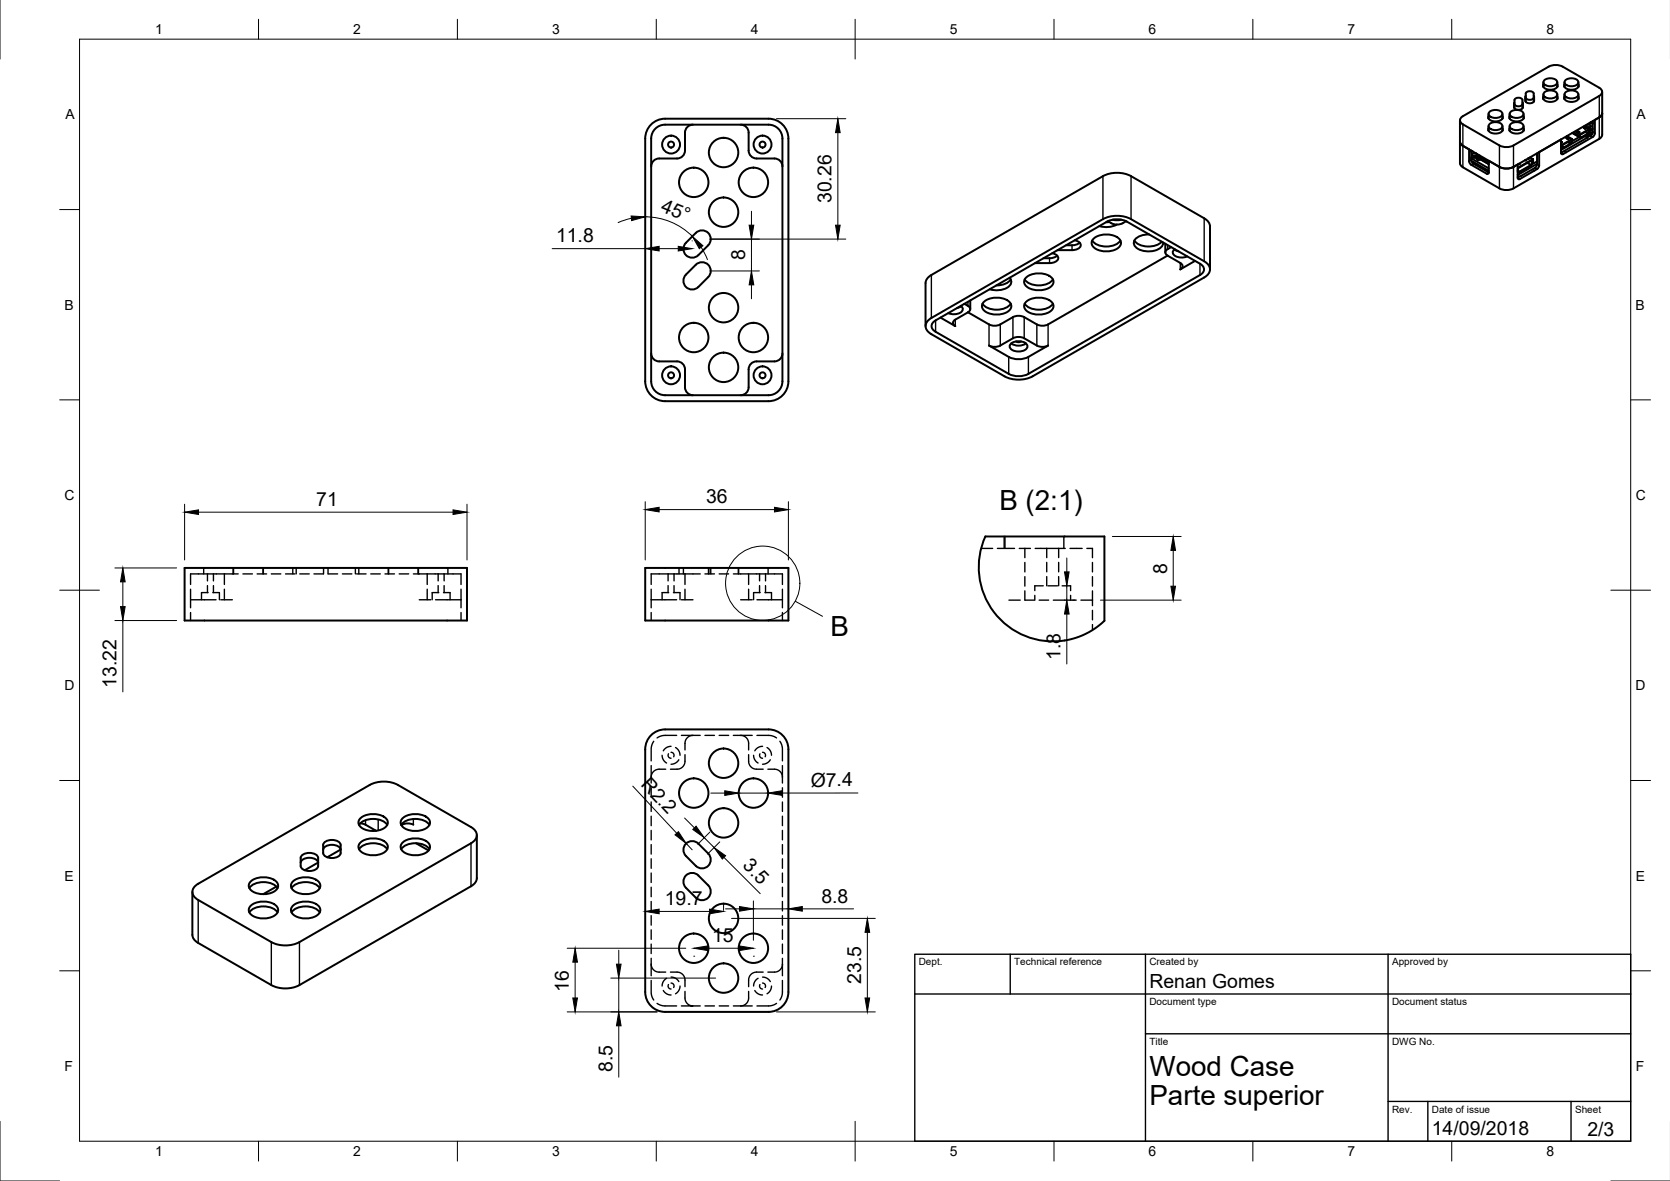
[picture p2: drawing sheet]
<svg xmlns="http://www.w3.org/2000/svg" width="420mm" height="297mm" viewBox="0 0 420 297" stroke-linecap="round" stroke-linejoin="round" font-family="sans-serif">
<!-- layer: Visible -->
<g fill="none" stroke="#000" stroke-width=".5">
<path d="M163.5 31.6a5 5 0 0 1 3.8-1.7h26.1a5 5 0 0 1 5 5v61a5 5 0 0 1-5 5h-26.1a5 5 0 0 1-5-5v-61a5 5 0 0 1 1.2-3.3zM164.9 32.4a3.5 3.5 0 0 1 2.4-1h26.1a3.5 3.5 0 0 1 3.5 3.5v61a3.5 3.5 0 0 1-3.5 3.5h-26.1a3.5 3.5 0 0 1-3.5-3.5v-61a3.5 3.5 0 0 1 1.1-2.5zM174.3 31.4a2 2 0 0 0-2 2v4.5a2 2 0 0 1-2 2h-4.5a2 2 0 0 0-2 2M186.3 31.4a2 2 0 0 1 2 2M188.3 33.4v4.5a2 2 0 0 0 2 2h4.6a2 2 0 0 1 2 2M367.3 30.2v10.8l.2 .6 .5 .5M367.3 35.6l.2 .6 .5 .5M368 29.2l21.6-12.4a3.9 3.9 0 0 1 3.6 0l9.2 5.3a1.08 1.08 0 0 1 .7 1 1.08 1.08 0 0 1-.7 1l-21.6 12.5a3.9 3.9 0 0 1-3.6 0l-9.2-5.3M368 36.7l9.2 5.3M368 29.2a1.08 1.08 0 0 0-.7 1 1.08 1.08 0 0 0 .7 1.1M369.6 37.6v2.9l.3 .8 4.1 2.4h.5l.1-.3M370.1 37.9v2.3l.4 .8 4.1 2.4"/>
<path d="M370.1 39.8l4.5 2.6M370.1 39.6l1.4 .1M370.4 38l-.3 .1M370.5 38.1l-.4 .1M370.5 38.6l.5-.1a.51 .51 0 0 1 .6 .5l-.6 .3a.51 .51 0 0 1-.7-.5zM370.5 39.2h.9M371.9 39.7l.6-.2 2.1 1.2M371.9 39.7l-.4-.3v.6l.4 .2M371.9 39.7l-.3-.2v.5l.3 .2M372.2 39.1l-.7 .3M372.4 39.5l-.8 .5M372.5 39.6l-.6 .1"/>
<path d="M374.5 28.7v1.1M374.5 31.7v1.2M374.5 29.1a1.03 1.03 0 0 0 1.1 1.4 1.87 1.87 0 0 0 2.5-1.1l-.1-.3M374.5 32.2a1.03 1.03 0 0 0 1.1 1.3 1.87 1.87 0 0 0 2.5-1l-.1-.3M374.5 32.8h.1M374.5 29.7v.1M374.7 31.3a2.28 2.28 0 0 1 3.3 .3 1.51 1.51 0 0 1-2 1.1 1.34 1.34 0 0 1-1.5-1.1zM374.7 28.2a2.28 2.28 0 0 1 3.3 .3 1.51 1.51 0 0 1-2 1.2 1.34 1.34 0 0 1-1.5-1.2zM378 28.7v1.1M378 31.7v1.2M378 32.8h.1M378 29.7v.1"/>
<path d="M379.8 28.7v1.1M379.8 31.7v1.2M379.8 29.1a1.03 1.03 0 0 0 1.1 1.4 1.87 1.87 0 0 0 2.5-1.1l-.1-.3M379.8 32.2a1.03 1.03 0 0 0 1.1 1.3 1.87 1.87 0 0 0 2.5-1l-.1-.3M379.8 32.8h.1M379.8 29.7v.1M380 31.3a2.28 2.28 0 0 1 3.3 .3 1.51 1.51 0 0 1-2 1.1 1.34 1.34 0 0 1-1.5-1.1zM380 28.2a2.28 2.28 0 0 1 3.3 .3 1.51 1.51 0 0 1-2 1.2 1.34 1.34 0 0 1-1.5-1.2zM381 26.2a1.16 1.16 0 0 0 2 0M381 27.2v-2a1.16 1.16 0 0 1 2 0v2M381 26.3l-.1 .3M383 25.7l.1 1.3a1.27 1.27 0 0 1-2.2 0l.1-1.3"/>
<path d="M383 26.3l.1 .3M383.3 28.7v1.1M383.3 31.7v1.2M383.3 32.8h.1M383.3 29.7v.1M383.9 25.6v-2.1a1.16 1.16 0 0 1 2 0v2.1M383.9 24.5a1.16 1.16 0 0 0 2 0M383.9 24.7l-.1 .3M384.5 39.8l.3 .1h-.4M384.9 39.6l.8 .4M385.9 24.7l.1 .3M385.9 24.1l.1 1.2a1.27 1.27 0 0 1-2.2 0l.1-1.2"/>
<path d="M386.7 38.6v3a1.69 1.69 0 0 1-1.2 1l-2.8 1.6-.7 .2M387.2 38.3v3.6a1.69 1.69 0 0 1-1.2 1l-3.6 2.1h-.5l-.1-.3M388.3 20.7v1.2M388.3 23.8v1.1M388.3 24.2a1.03 1.03 0 0 0 1.1 1.4 1.87 1.87 0 0 0 2.5-1.1l-.1-.3M388.3 21.2a1.03 1.03 0 0 0 1.1 1.3 1.87 1.87 0 0 0 2.5-1.1l-.1-.2M388.3 21.8h.1M388.3 24.8v.1M388.5 20.2a2.28 2.28 0 0 1 3.3 .3 1.51 1.51 0 0 1-2 1.2 1.34 1.34 0 0 1-1.5-1.2zM388.5 23.3a2.28 2.28 0 0 1 3.3 .3 1.51 1.51 0 0 1-2 1.2 1.34 1.34 0 0 1-1.5-1.2zM391.8 20.7v1.2M391.8 23.8v1.1"/>
<path d="M391.8 21.8h.1M391.8 24.8v.1M392.7 35.1v3.3M392.7 36.9l.6 .3M392.8 35.7v.2M392.9 35.8h-.2M392.9 35.7h-.2M392.9 35.7v.1M392.9 35.7l.1 .1-.2 .1M392.9 35.8h.1M392.9 37l-.2 .1M393.1 36.5l2.4-1.4-.4 1-1.6 1-.4-.2z"/>
<path d="M393.6 20.7v1.1M393.6 23.8v1M393.6 24.2a1.03 1.03 0 0 0 1.1 1.4 1.87 1.87 0 0 0 2.5-1.1l-.1-.3M393.6 21.2a1.03 1.03 0 0 0 1.1 1.3 1.87 1.87 0 0 0 2.5-1.1l-.1-.2M393.8 20.2a2.28 2.28 0 0 1 3.3 .3 1.51 1.51 0 0 1-2 1.2 1.34 1.34 0 0 1-1.5-1.2zM393.8 23.3a2.28 2.28 0 0 1 3.3 .3 1.51 1.51 0 0 1-2 1.2 1.34 1.34 0 0 1-1.5-1.2zM394 34.7l.2-.2 .6 .3-.4 .2zM394.1 34.7l.4 .1M394.2 34.5v.2M394.2 34.2l1.4 .8M394.3 34.8v.1M394.5 34.7v.1"/>
<path d="M394.6 34.7v.1M394.7 34.8h-.2M395.6 33.4v.1M395.6 35.1v.2M395.6 35.1l-.1-.1-2.4 1.4-.1 .6 .2 .2M395.6 35.3l-.6 1-1.8 .9M395.6 33.5h.1M395.6 33.5l2.1 1.2M396.7 33.1l.2-.1 .6 .2-.4 .2zM396.8 33.2l.5 .1M396.8 33.2l.4 .2v-.2M396.9 33v.1"/>
<path d="M397 33.3v.1M397.1 20.7v1.1M397.1 23.8v1M397.3 33.1v.2M397.3 33.3h.1M397.3 34.5l-1.7 1M397.5 33.8l2.5-1.4v.5l-.4 .7-1.7 1a.47 .47 0 0 1-.5-.2 .47 .47 0 0 1 .1-.6zM398.4 32.1l.2-.1 .6 .2-.4 .2zM398.5 32.2l.5 .1M398.6 32v.1M398.6 31.7l1.4 .7M398.7 34.3l.7 .3"/>
<path d="M398.8 32.3v.1M399 32.2v.1M399 31.9a.67 .67 0 0 1 .6-.5 .67 .67 0 0 1 .7 .4l-.3 .3h-.6M399 32.1v.1M399 32.2l.1 .1M399.3 32h.8M399.4 34.6l-6.7 3.8M399.6 33.8l.5 .2M399.9 32.6l-2.4 1.4v.3l.4 .2M399.9 32.6h.1M399.9 32.6l-.4 .9-1.6 1M400 30.9l.7 .2-.7-.2"/>
<path d="M400.1 34.2l-.7-.3 .2 .3-.2 .4M400.1 34v.2M400.3 30.7l.4 .2M400.6 33.7l-.5 .3M400.6 33.7l-.5 .5M400.7 30.5l-.1 3.2M400.7 33.1l-8 4.6M400.7 32.5l-.7 .4M400.7 32.3l-.7 .2M402.4 29.5l-1.2 .7 .1 3.3-.4 .8-7.6 4.4h-.5l-.1-.3M402.4 29.5l-21.6 12.5M403.1 23.1v10.8l-.2 .6-.5 .4-21.6 12.5a3.9 3.9 0 0 1-3.6 0l-9.2-5.3"/>
<path d="M403.1 28.5l-.2 .6-.5 .4M175.1 58.6a2.2 2.2 0 0 1 3.1 0 2.2 2.2 0 0 1 0 3.1l-2.5 2.5a2.2 2.2 0 0 1-3.1 0 2.2 2.2 0 0 1 0-3.1zM275.2 60a5.2 5.2 0 0 1 6.6 .4 1.79 1.79 0 0 1-1.4 2.5 5.2 5.2 0 0 1-5.6-1.1 1.39 1.39 0 0 1 .4-1.8zM278.7 55.6a3.4 3.4 0 0 0 3.7 .5M279.1 55.8l-.8 .1M279.9 55.2l1.4 .2 .8-.2M281 56.5l-1.1 .4-1.3 .2-2-.2M283.3 55.6l-.9 .5M289.1 59a3.9 3.9 0 0 0-3.8 1.7 1.86 1.86 0 0 0 1.5 2.1 5.2 5.2 0 0 0 5.6-1l.3-.8M370.2 40.4l4.4 2.6M370.9 40.9l-.1 .3M371.8 41.4l-.4 .2"/>
<path d="M371.9 40.2l.6-.1 2.1 1.2M377.2 42a3.9 3.9 0 0 0 3.6 0M377.2 42l-2.6-1.6v3M380.8 42l1-.6v3.3M381.8 44.3l.2 .1-.2 .3M381.8 42.2l3.9-2.1a1.67 1.67 0 0 1-.4 1.5l-3.1 1.7-.4-.1M381.9 42.4l3.7-2.2v.6l-.4 .7-2.9 1.7-.4-.3zM382 44.4l-.2 .1M382.1 43.3l-.3 .1M382.2 41.2l.2 .1-.3-.1M383.9 40.2l.2 .1h-.4l.2 .1M384.3 41l.9 .5"/>
<path d="M385.1 40.5l.5 .3M386.7 41.2l-4.9 2.8M386.7 40.6l-1.3 .8M175.1 66.6a2.2 2.2 0 0 1 3.1 0 2.2 2.2 0 0 1 0 3.1l-2.5 2.5a2.2 2.2 0 0 1-3.1 0 2.2 2.2 0 0 1 0-3.1zM241.7 76.9a1.05 1.05 0 0 1 .5 1.2 1.05 1.05 0 0 1-1.1 .8l-1.5 .1-1-.2M241.8 77l-1 .5M242.6 76.4l.9 .5a.86 .86 0 0 1 .6 .8 .86 .86 0 0 1-.6 .9M243.5 78.6l-3.2 1.8a.86 .86 0 0 0-.5 .8 .86 .86 0 0 0 .5 .8l-3.7-2.1M244.1 75.6v2.1M247.2 76.4a4.9 4.9 0 0 0 7.1 0M247.6 75.9a5.2 5.2 0 0 1 6.6 .4 1.79 1.79 0 0 1-1.4 2.5 5.2 5.2 0 0 1-5.6-1.1 1.39 1.39 0 0 1 .4-1.8zM254 69.9a1.53 1.53 0 0 1-.6 2.5l-1.2 .4-1.2 .2-2-.2"/>
<path d="M254.3 70.3a3.9 3.9 0 0 1-3.6 1.5M257.8 76.4a4.9 4.9 0 0 0 7.1 0M257.8 70.3a4.9 4.9 0 0 0 7.1 0M258.2 69.8a5.2 5.2 0 0 1 6.7 .4 1.79 1.79 0 0 1-1.5 2.5 5.2 5.2 0 0 1-5.5-1.1 1.39 1.39 0 0 1 .3-1.8zM258.2 75.9a5.2 5.2 0 0 1 6.7 .4 1.79 1.79 0 0 1-1.5 2.5 5.2 5.2 0 0 1-5.5-1.1 1.39 1.39 0 0 1 .3-1.8zM264.7 63.7a1.51 1.51 0 0 1 1.5 1.4 2.05 2.05 0 0 1-2.1 1.1h-3.7M266 64.3l-.6 .4-.9 .2h-1.9M270.4 60.4a1.51 1.51 0 0 1 1.5 1.4 2.05 2.05 0 0 1-2.2 1.1h-3.6M271.6 61l-.6 .4-.8 .3h-2M274.8 60.5a4.9 4.9 0 0 0 7.1 0M285.4 60.5a5 5 0 0 0 6.2 .9l.7-.6M293.2 61.3v2.2"/>
<path d="M293.7 64.3l-30.4 17.5-1 .1-1-.1-3.6-2-1.4-.4-1.5 .4-3.6 2-1.5 .1-.9-.3-5.3-3.1M293.8 64.3l3.1 1.8a.86 .86 0 0 1 .6 .8 .86 .86 0 0 1-.6 .9l3.8-2.2M294.7 62.2l-.9 .5a.86 .86 0 0 0-.6 .8 .86 .86 0 0 0 .6 .8M295.4 62.7l1.1 .5M295.5 62.7a1.05 1.05 0 0 0-.4 1.2 1.05 1.05 0 0 0 1.1 .7l1.5 .2 1-.3M304.4 67.8v-10.9a2.41 2.41 0 0 0-1.4-2l-18.4-10.6a7.8 7.8 0 0 0-7.1 0l-43.2 24.9a2.59 2.59 0 0 0-1.4 2v10.8M163.8 88.9a2 2 0 0 0 2 2h4.5a2 2 0 0 1 2 2v4.5a2 2 0 0 0 2 2M188.3 97.4a2 2 0 0 1-2 2M196.9 88.9a2 2 0 0 1-2 2h-4.6a2 2 0 0 0-2 2v4.5M234.9 81l43.7-25.3a5.5 5.5 0 0 1 4.9 0l18.4 10.6a1.51 1.51 0 0 1 1 1.5 1.51 1.51 0 0 1-1 1.4l-43.2 24.8a5.5 5.5 0 0 1-4.9 0l-18.4-10.6a1.45 1.45 0 0 1-.5-2.4zM248.8 86.9l.9 .3 1.5-.1 3.6-2 1.5-.4 1.4 .4 3.6 2 1.5 .1 .9-.3-5 2.9a5.5 5.5 0 0 1-4.9 0zM254.3 86.5a3.1 3.1 0 0 1 4.1 .3 1.41 1.41 0 0 1-1.6 1.6h-.5a1.99 1.99 0 0 1-2.3-1.3z"/>
<path d="M254.4 86.4a3.3 3.3 0 0 0 3.7 0M255.6 85.9l.7 .2 .6-.2M259.8 94.6a7.8 7.8 0 0 1-7.1 0l-18.4-10.5a2.15 2.15 0 0 1-1.4-2.1 2.15 2.15 0 0 1 1.4-2l43.2-24.9a7.8 7.8 0 0 1 7.1 0l18.4 10.6a2.15 2.15 0 0 1 1.4 2.1 2.15 2.15 0 0 1-1.4 2l-43.2 24.8M247.9 134.9h30v21.2l-1.9 1.6-2.1 1.4-2.4 1-2.4 .8a18.7 18.7 0 0 1-18.6-6.4 18.7 18.7 0 0 1-2.6-19.6zM46.4 142.8h71.1v13.3h-71.1zM162.3 142.8h36.1v13.3h-36.1zM163.5 185.2a5 5 0 0 1 3.8-1.7h26.1a5 5 0 0 1 5 5v61a5 5 0 0 1-5 5h-26.1a5 5 0 0 1-5-5v-61a5 5 0 0 1 1.2-3.3zM75.6 217a2.54 2.54 0 0 1 3.8-.9l.6 .6v.3M75.9 215.1a3 3 0 0 1 4.1 .3v2.4a2.54 2.54 0 0 1-3.7 .9l-.6-.6-.1-.3v-2zM80 216.9l-3.3 2M81.3 213.8a2.54 2.54 0 0 1 3.8-.9l.5 .5 .1 .4M81.6 211.9a3 3 0 0 1 4 .3l.1 2.3a2.54 2.54 0 0 1-3.8 .9l-.5-.5-.1-.4v-2z"/>
<path d="M85.7 213.7l-3.4 1.9M90.3 207.5a4.9 4.9 0 0 1 7.1 0M90.3 213.6a4.9 4.9 0 0 1 7.1 0M90.6 207.1l1.1 .2 2.9 1.7M90.7 211.9a5.2 5.2 0 0 1 6.7 .4 1.79 1.79 0 0 1-1.5 2.5 5.2 5.2 0 0 1-5.5-1.1 1.39 1.39 0 0 1 .3-1.8zM90.7 205.8a5.2 5.2 0 0 1 6.7 .4 1.79 1.79 0 0 1-1.5 2.5 5.2 5.2 0 0 1-5.5-1.1 1.39 1.39 0 0 1 .3-1.8zM94.3 208.8l-.5 .2M100.9 207.5a4.9 4.9 0 0 1 7.1 0M100.9 213.6a4.9 4.9 0 0 1 7.1 0M101.3 211.9a5.2 5.2 0 0 1 6.7 .4 1.79 1.79 0 0 1-1.5 2.5 5.2 5.2 0 0 1-5.5-1.1 1.39 1.39 0 0 1 .3-1.8zM101.3 205.8a5.2 5.2 0 0 1 6.7 .4 1.79 1.79 0 0 1-1.5 2.5 5.2 5.2 0 0 1-5.5-1.1 1.39 1.39 0 0 1 .3-1.8zM104 207.4l-1.4-.3-1.6 .4"/>
<path d="M104.7 212.1l3.1 1.8M120 210.1v10.8a2.41 2.41 0 0 1-1.5 2l-43.2 24.9a7.8 7.8 0 0 1-7 0l-18.4-10.6a2.59 2.59 0 0 1-1.5-2.1v-10.8M172.6 212.2a2.2 2.2 0 0 1 3.1 0l2.5 2.5a2.2 2.2 0 0 1 0 3.1 2.2 2.2 0 0 1-3.1 0l-2.5-2.5a2.2 2.2 0 0 1 0-3.1zM49.2 222.7l43.8-25.3a7.8 7.8 0 0 1 7.1 0l18.4 10.6a2.15 2.15 0 0 1 1.5 2.1 2.15 2.15 0 0 1-1.5 2l-43.2 24.8a7.8 7.8 0 0 1-7 0l-18.4-10.5a2.09 2.09 0 0 1-.7-3.7zM62.7 229.5a4.9 4.9 0 0 1 7.1 0M62.7 223.4a4.9 4.9 0 0 1 7.1 0M63.1 221.6a5.2 5.2 0 0 1 6.7 .5 1.79 1.79 0 0 1-1.5 2.4 5.2 5.2 0 0 1-5.5-1 1.39 1.39 0 0 1 .3-1.9zM63.1 227.8a5.2 5.2 0 0 1 6.7 .4 1.79 1.79 0 0 1-1.5 2.5 5.2 5.2 0 0 1-5.5-1.1 1.39 1.39 0 0 1 .3-1.8zM69.5 223l-3.3 1.9M73.4 229.5a4.9 4.9 0 0 1 7 0M73.4 223.4a4.9 4.9 0 0 1 7 0M73.7 221.6a5.2 5.2 0 0 1 6.7 .5 1.79 1.79 0 0 1-1.5 2.4 5.2 5.2 0 0 1-5.5-1 1.39 1.39 0 0 1 .3-1.9z"/>
<path d="M73.7 227.8a5.2 5.2 0 0 1 6.7 .4 1.79 1.79 0 0 1-1.5 2.5 5.2 5.2 0 0 1-5.5-1.1 1.39 1.39 0 0 1 .3-1.8zM172.6 220.2a2.2 2.2 0 0 1 3.1 0l2.5 2.5a2.2 2.2 0 0 1 0 3.1 2.2 2.2 0 0 1-3.1 0l-2.5-2.5a2.2 2.2 0 0 1 0-3.1z"/>
<circle cx="168.8" cy="36.4" r="2.25"/>
<circle cx="168.8" cy="36.4" r=".75"/>
<circle cx="182" cy="38.4" r="3.7"/>
<circle cx="191.9" cy="36.4" r="2.25"/>
<circle cx="191.9" cy="36.4" r=".75"/>
<circle cx="174.5" cy="45.9" r="3.7"/>
<circle cx="182" cy="53.4" r="3.7"/>
<circle cx="189.5" cy="45.9" r="3.7"/>
<circle cx="182" cy="77.4" r="3.7"/>
<circle cx="168.8" cy="94.4" r="2.25"/>
<circle cx="168.8" cy="94.4" r=".75"/>
<circle cx="174.5" cy="84.9" r="3.7"/>
<circle cx="182" cy="92.4" r="3.7"/>
<circle cx="189.5" cy="84.9" r="3.7"/>
<circle cx="191.9" cy="94.4" r="2.25"/>
<circle cx="191.9" cy="94.4" r=".75"/>
<circle cx="174.5" cy="199.5" r="3.7"/>
<circle cx="182" cy="192" r="3.7"/>
<circle cx="189.5" cy="199.5" r="3.7"/>
<circle cx="182" cy="207" r="3.7"/>
<circle cx="174.5" cy="238.5" r="3.7"/>
<circle cx="182" cy="231" r="3.7"/>
<circle cx="189.5" cy="238.5" r="3.7"/>
<circle cx="182" cy="246" r="3.7"/>
</g>
<!-- layer: Hidden -->
<g fill="none" stroke="#000" stroke-width=".35">
<path d="M246.8 137.9h2.9M250.9 137.9h4.3M252.6 134.9v3M252.8 134.9v3M256.4 137.9h1.4M257.8 137.9h1.5M257.8 137.9v2.4M260.4 137.9h2.9M263.3 137.9h3.1M263.3 137.9v2.4M266.4 137.9v2.4M266.4 137.9h1.6"/>
<path d="M267.7 134.9v3M269.2 137.9h3.1M273.5 137.9h1.4v2.4M47.9 150.8h6.5M47.9 148.2v4.7M47.9 154.1v2M51.2 142.8v1.5M52.2 144.3h1.5M52.2 144.3h-4.3v2.7M52.2 144.3v1.8M52.2 147.3v1.7M52.4 149h-1.7v1.8"/>
<path d="M53.5 149h1.7v1.8M53.7 144.3h2.8M53.7 144.3v1.8M53.7 147.3v1.7M55.5 150.8h3M56.5 144.3h3.4M56.5 144.3v2.7M56.5 148.2v2.6M58.7 142.8v1.5M58.8 142.8v1.5M61.1 144.3h2.4M64.7 144.3h2.4"/>
<path d="M66.2 142.8v1.5M66.3 142.8v1.5M68.3 144.3h2.3M71.8 144.3h2.4M73.7 142.8v1.5M74.5 142.8v1.5M75.4 144.3h2.4M81.4 142.8v1.5h-2.4M82.5 142.8v1.5M82.6 144.3h2.3M86.1 144.3h2.4M89.4 142.8v1.5"/>
<path d="M89.7 144.3h2.4M90.3 142.8v1.5M93.3 144.3h2.4M96.9 144.3h2.3M97.7 142.8v1.5M97.8 142.8v1.5M100.4 144.3h2.4M104 144.3h3.5M105.2 142.8v1.5M105.3 142.8v1.5M105.5 150.8h2.9M107.5 144.3h2.7"/>
<path d="M107.5 144.3v2.7M107.5 148.2v2.6M109.6 150.8h6.4M110.2 144.3h1.5M110.2 144.3v1.8M110.2 147.3v1.7M110.4 149h-1.7v1.8M111.6 149h1.6v1.8M111.7 144.3h4.3v2.7M111.7 144.3v1.8M111.7 147.3v1.7M112.7 142.8v1.5"/>
<path d="M116 148.2v4.7M116 154.1v2M163.8 150.8h6.4M163.8 148.2v4.7M163.8 154.1v2M168.1 144.3h1.5M168.1 144.3h-4.3v2.7M168.1 144.3v1.8M168.1 147.3v1.7M168.2 149h-1.6v1.8M169.4 149h1.7v1.8M169.6 144.3h2.7"/>
<path d="M169.6 144.3v1.8M169.6 147.3v1.7M170.8 142.8v1.5M171.4 150.8h2.9M171.9 142.8v1.5M172.3 144.3h3.9M172.3 144.3v2.7M172.3 148.2v2.6M177.4 144.3h2.3M178.2 142.8v1.5M178.3 142.8v1.5M178.8 142.8v1.5"/>
<path d="M180.9 144.3h2.4M184.5 144.3h6.6M185.7 142.8v1.5M185.8 142.8v1.5M186.3 150.8h3M188.3 144.3v2.7M188.3 148.2v2.6M190.4 150.8h6.5M191.1 144.3h1.5M191.1 144.3v1.8M191.1 147.3v1.7M191.3 149h-1.7v1.8"/>
<path d="M192.4 149h1.7v1.8M192.6 144.3h4.3v2.7M192.6 144.3v1.8M192.6 147.3v1.7M193.3 142.8v1.5M196.9 148.2v4.7M196.9 154.1v2M253.8 150.9h2.9M257.8 141.5v2.3M257.8 145v2.4M257.8 148.6v2.3M257.9 150.9h2.4"/>
<path d="M260.3 149.7v1.2M261.4 150.9h2.4M262.5 147.3h-2.2v1.2M263.3 141.4v2.4M263.3 145v2.3M263.7 147.3h2.3M265 150.9h5.8M266.4 141.4v2.4M266.4 145v2.3M267.2 147.3h2.2v1.2M269.4 149.7v1.2M272 150.9h2.9"/>
<path d="M274.9 141.5v2.3M274.9 145v2.4M274.9 148.6v3.7M274.9 153.5v2.4M274.9 157.1v1.4M163.8 192.6v4.3M163.8 198.1v2.4M164.5 186.4l-.6 1.6-.1 3.4M166.6 190l.3 1.1 .8 .8M167.5 193.5h-1.8l-.8 .2-.8 .7-.3 1.1M168.2 189.6v.7l.6 .4M168.8 187.7l-1.1 .3-.8 .8"/>
<path d="M168.8 189.2l.7 .4v.7M170 188l.8 .9 .3 1.1M170.2 185h-3.3l-1.6 .6M170.8 191.1l-.8 .8-1.2 .3M171.4 185h4.8M172.3 189.8v2l-.5 1.1-1.1 .5-2 .1M174.3 185l-1 .3-.7 .7-.3 .8v1.8M177.4 185h2.3M180.9 185h2.4M184.5 185h4.8M186.3 185l1.1 .3 .7 .7 .2 .8v1.8M188.3 189.8l.1 2 .5 1.1 1.1 .5 2 .1"/>
<path d="M189.6 190l.3 1.1 .8 .8M190.4 185h3.4l1.6 .6M191.2 189.6v.7l.6 .4M191.8 189.2l.7 .4v.7M191.8 187.7l-1.1 .3-.8 .8M193 188l.8 .9 .3 1.1M193.2 193.5h1.8l.8 .2 .7 .7 .4 1.1M193.8 191.1l-.8 .8-1.2 .3M196.2 186.4l.6 1.6 .1 3.4M196.9 192.6v4.3M196.9 198.1v2.4M163.8 201.7v2.4"/>
<path d="M163.8 205.3v2.4M163.8 208.9v2.3M163.8 212.4v2.4M163.8 216v2.4M163.8 219.6v2.4M196.9 201.7v2.4M196.9 205.3v2.4M196.9 208.9v2.3M196.9 212.4v2.4M196.9 216v2.4M196.9 219.6v2.4M163.8 223.2v2.3"/>
<path d="M163.8 226.7v2.4M163.8 230.3v2.4M163.8 233.9v2.4M163.8 237.5v2.3M196.9 223.2v2.3M196.9 226.7v2.4M196.9 230.3v2.4M196.9 233.9v2.4M196.9 237.5v2.3M163.8 246.6l.1 3.4 .6 1.5M163.8 242.5l.3 1.1 .8 .7 .8 .2h1.8M163.8 241v4.4"/>
<path d="M165.3 252.4l1.6 .6h3.3M166.9 249.1l.8 .9 1.1 .3M167.7 246.1l-.8 .8-.3 1.1M168.2 247.6v.8l.6 .4M168.7 244.5h2l1.1 .6 .5 1.1v2M168.8 247.3l.7 .3v.8M168.8 245.8l1.2 .3 .8 .8M171.1 248l-.3 1.1-.8 .9M172.3 249.3v1.9l.3 .7 .7 .8 1 .3h-2.9M174.3 253h1.9M177.4 253h2.3M180.9 253h2.4"/>
<path d="M184.5 253h4.8M188.3 249.3v1.9l-.2 .7-.7 .8-1.1 .3M189.9 249.1l.8 .9 1.1 .3M190.7 246.1l-.8 .8-.3 1.1M191.2 247.6v.8l.6 .4M191.8 247.3l.7 .3v.8M191.8 245.8l1.2 .3 .8 .8M192 244.5h-2l-1.1 .6-.5 1.1-.1 2M194.1 248l-.3 1.1-.8 .9M195.4 252.4l-1.6 .6h-3.4M196.9 246.6l-.1 3.4-.6 1.5M196.9 242.5l-.4 1.1-.7 .7-.8 .2h-1.8"/>
<path d="M196.9 241v4.4"/>
</g>
<!-- layer: Visible Narrow -->
<g fill="none" stroke="#000" stroke-width=".35">
<path d="M368 31.3v10.8M372.2 39.5v.1M372.2 39.1l-.6 .4M372.5 39.5v.1M377.2 36.6v10.8M380.8 36.6v10.8M384.9 39.6l.7 .4M392.7 38.4l.6 .3M392.7 36.2l.4 .2M392.7 36.5l.2 .1M392.7 36.7l.2 .1M392.7 36.9l.5 .3"/>
<path d="M393 36.8l.5 .3M393.5 38l.5 .3M394.2 34.3l1.3 .7M394.3 35.8l.7 .4M394.6 34.8v.1M394.6 35.6l.6 .4M395 35.4l.4 .2M395.3 35.2l.2 .2M395.5 35.1h.1M395.6 33.4l2.1 1.3M395.7 33.4l1.6 .9M395.9 33.2l1.4 .9"/>
<path d="M396.2 33.1l1.3 .7M397.5 34.2l.4 .3M398.6 31.7l1.3 .7M398.8 33.2l.6 .4M399 32.3h.1M399 33.1l.6 .3M399.4 33.9v.7M399.4 32.8l.4 .2M399.7 32.7l.2 .1M399.9 32.6h.1M400.2 34.1l.5 .3M400.7 33.2l.5 .3"/>
<path d="M402.4 24.1v10.8M277.5 44.3v10.8M284.6 44.3v10.8M303 54.9v10.8M370.1 40.2l-.5 .3M370.7 41.1l-.6 .3M371.1 40.9v.5M372.2 40.1h.1M372.5 40.1h.1M374.6 43.4l-.6 .3M381.8 44.7l.6 .3M381.8 43.2l.4 .2"/>
<path d="M385.5 42.6l.5 .3M386.2 42.2l.5 .3M386.7 41.3l.5 .3M234.3 69.2v10.8M243.5 75.9v1M254.8 79.8v5.3M257.7 79.8v5.3M260.6 66.1v.1M264.1 64.9v1.3M266.2 62.8v.1M269.7 61.7v1.2M293.8 61.6v1.1"/>
<path d="M296.9 66.1v1.7M301.9 66.3v2.9M235.4 80.6v2.8M240.3 80.4v1.6M248.8 81.6v5.3M251.7 81.6v5.3M253.8 89.8v4.2M258.7 89.8v4.2M260.9 81.6v5.3M263.7 81.6v5.3M92 206.3v1.1M94.1 208.7v.2"/>
<path d="M95.2 206.1v2.8M101.2 207.2v.2M104 206v1.4M118.5 212.1v10.8M49.9 226.4v10.8M68.3 236.9v10.9M75.3 236.9v10.9"/>
</g>
<!-- layer: Border -->
<g fill="none" stroke="#000" stroke-width=".25">
<path d="M0 -.1v15M20 9.9h390.3v277.1h-390.3zM65 4.8v5.1M115.1 4.8v5.1M165.1 4.8v5.1M215.1 4.8v10.1M265.2 4.8v5.1M315.2 4.8v5.1M365.2 4.8v5.1M15 52.7h5M410.3 52.7h5M15 100.6h5"/>
<path d="M410.3 100.6h5M15 148.4h10M405.3 148.4h10M15 196.3h5M410.3 196.3h5M15 244.2h5M410.3 244.2h5M0 282v15h15M65 287v5M115.1 287v5M165.1 287v5M215.1 282v10"/>
<path d="M265.2 287v5M315.2 287v5M365.2 287v5M405.3 297h14.9"/>
</g>
<!-- layer: Dimensions -->
<g fill="none" stroke="#000" stroke-width=".25">
<path d="M195.4 29.9h17.4M210.8 33.4v23.2M158.8 54.9l-3.3 1.1M162.3 54.5a16.8 16.8 0 0 1 11.9 5M189.1 53.1v3.5M138.9 62.5h23.4M162.3 60.5v.1M165.8 62.5h4.8M174.1 60.5v.1M176.4 62.2l1.6 3.1M178.6 60.1h34.2M178.6 68.1h12.5"/>
<path d="M189.1 60.1v8M189.1 71.6v3.5M46.4 126.8v14M49.9 128.8h64.1M117.5 126.8v14M162.3 126.2v14.6M165.8 128.2h29.1M198.4 126.2v14.6M279.9 134.9h17.3M295.2 138.4v9M28.9 142.8h15.5M28.9 156.1h15.5"/>
<path d="M30.9 146.3v6.3M30.9 156.1v17.9M268.4 140.3v3.5M268.4 147.3v3.6M268.4 154.4v12.6M269.9 150.9h.5M276.9 150.9h20.3M159.2 197.7l11.1 11.9M182.3 199.5h-3.5M193.3 199.5h-7.5M215.8 199.5h-19M172.2 205.7l2.5 2.5"/>
<path d="M172.6 212.1l1.5 1.6M177.2 210.7l2.5 2.5M178.6 209.3l-3 3M181.1 211.8l-3.1 3M182.1 215.6l9.2 9.2M142.7 238.5h29.8M155.7 239v3.5M165.8 229.2h12.7M178 238.5h8M182 227.2v1.8M182.5 228.6h3.5M184 231h36.2"/>
<path d="M189.5 226.6v9.9M189.5 228.6h8.9M198.4 228.4v2.2M201.9 228.6h12.8M218.2 234.5v16.5M142.7 254.5h22.6M144.7 242v9M153.7 246h26.3M155.7 246v8.5M155.7 258v12.9M174.5 240.5h.1M189.5 240.5h.1"/>
<path d="M195.4 254.5h24.8"/>
</g>
<g fill="#000" stroke="#000" stroke-width=".25">
<path d="M210.8 29.9l.6 3.5h-1.2zM158.8 54.3l3.5 .2-3.4 1zM188.5 56.6h1.1l-.5 3.5zM210.2 56.6h1.2l-.6 3.5zM162.3 62.5l3.5-.5v1.1zM170.6 62l3.5 .5-3.5 .6zM174.2 59.5l2.6 2.3-.9 .7zM189.1 68.1l.5 3.5h-1.1zM46.4 128.8l3.5-.6v1.2zM114 128.2l3.5 .6-3.5 .6zM162.3 128.2l3.5-.6v1.2zM194.9 127.6l3.5 .6-3.5 .6z"/>
<path d="M295.2 134.9l.6 3.5h-1.2zM30.9 142.8l.6 3.5h-1.2zM30.3 152.6h1.2l-.6 3.5zM267.8 143.8h1.2l-.6 3.5zM268.4 150.9l.6 3.5h-1.2zM294.6 147.4h1.2l-.6 3.5zM182.3 198.9l3.5 .6-3.5 .6zM193.3 199.5l3.5-.6v1.2zM169.8 210l.9-.8 1.9 2.9zM174.3 208.6l.8-.8 2.1 2.9zM179.7 213.2l2.9 2-.9 .9zM162.3 229.2l3.5-.5v1.1z"/>
<path d="M174.5 238.5l3.5-.6v1.2zM178.5 228.7l3.5 .5-3.5 .6zM186 228l3.5 .6-3.5 .6zM186 237.9l3.5 .6-3.5 .6zM198.4 228.6l3.5-.6v1.2zM218.2 231l.6 3.5h-1.2zM144.7 238.5l.6 3.5h-1.2zM144.1 251h1.2l-.6 3.5zM155.1 242.5h1.2l-.6 3.5zM155.7 254.5l.6 3.5h-1.2zM217.6 251h1.2l-.6 3.5z"/>
</g>
<!-- layer: Annotations -->
<g fill="none" stroke="#000" stroke-width=".25">
<path d="M200.1 151.2l6.8 3.8"/>
<circle cx="191.9" cy="146.7" r="9.3"/>
</g>
<!-- layer: TitleBlock -->
<path d="M230.2 240h180.1v47h-180.1zM230.2 250h180.1M254.2 240v10M288.2 240v47M349.2 240v47M288.2 260h122.1M349.2 277h61.1M359.2 277v10M395.3 277v10" fill="none" stroke="#000" stroke-width=".35"/>
<g font-size="7">
<text x="251.4" y="128.3">B (2:1)</text>
<text x="208.9" y="159.9">B</text>
<text x="289.2" y="270.5">Wood Case</text>
<text x="289.2" y="278">Parte superior</text>
</g>
<g font-size="4.9">
<text x="166" y="53" transform="rotate(22 166 53)">45°</text>
<text x="209.2" y="51.1" transform="rotate(-90 209.2 51.1)">30.26</text>
<text x="139.9" y="61">11.8</text>
<text x="187.5" y="65.5" transform="rotate(-90 187.5 65.5)">8</text>
<text x="79.6" y="127.3">71</text>
<text x="177.6" y="126.6">36</text>
<text x="293.6" y="144.3" transform="rotate(-90 293.6 144.3)">8</text>
<text x="266.8" y="166" transform="rotate(-90 266.8 166)">1.8</text>
<text x="29.3" y="173.1" transform="rotate(-90 29.3 173.1)">13.22</text>
<text x="161.1" y="197.5" transform="rotate(47 161.1 197.5)">R2.2</text>
<text x="204" y="197.8">Ø7.4</text>
<text x="186.6" y="217.9" transform="rotate(45 186.6 217.9)">3.5</text>
<text x="167.3" y="227.7">19.7</text>
<text x="206.7" y="227">8.8</text>
<text x="179.2" y="236.9">15</text>
<text x="143.1" y="249.4" transform="rotate(-90 143.1 249.4)">16</text>
<text x="216.7" y="247.5" transform="rotate(-90 216.7 247.5)">23.5</text>
<text x="289.2" y="248.5">Renan Gomes</text>
<text x="154.1" y="269.6" transform="rotate(-90 154.1 269.6)">8.5</text>
<text x="360.2" y="285.5">14/09/2018</text>
<text x="399.4" y="285.7">2/3</text>
</g>
<g font-size="3.5">
<text x="39" y="8.6">1</text>
<text x="88.9" y="8.6">2</text>
<text x="138.9" y="8.6">3</text>
<text x="188.9" y="8.6">4</text>
<text x="239" y="8.6">5</text>
<text x="288.9" y="8.6">6</text>
<text x="339" y="8.6">7</text>
<text x="389.1" y="8.6">8</text>
<text x="16.4" y="30">A</text>
<text x="411.7" y="30">A</text>
<text x="16.2" y="77.9">B</text>
<text x="411.5" y="77.9">B</text>
<text x="16.3" y="125.8">C</text>
<text x="411.5" y="125.8">C</text>
<text x="16.2" y="173.6">D</text>
<text x="411.5" y="173.6">D</text>
<text x="16.3" y="221.5">E</text>
<text x="411.5" y="221.5">E</text>
<text x="16.3" y="269.4">F</text>
<text x="411.5" y="269.4">F</text>
<text x="39" y="290.8">1</text>
<text x="88.9" y="290.8">2</text>
<text x="138.9" y="290.8">3</text>
<text x="188.9" y="290.8">4</text>
<text x="239" y="290.8">5</text>
<text x="288.9" y="290.8">6</text>
<text x="339" y="290.8">7</text>
<text x="389.1" y="290.8">8</text>
</g>
<g font-size="2.5">
<text x="231.2" y="242.8">Dept.</text>
<text x="255.2" y="242.8">Technical reference</text>
<text x="289.2" y="242.8">Created by</text>
<text x="350.2" y="242.8">Approved by</text>
<text x="289.2" y="252.8">Document type</text>
<text x="350.2" y="252.8">Document status</text>
<text x="289.2" y="262.8">Title</text>
<text x="350.2" y="262.8">DWG No.</text>
<text x="350.2" y="279.8">Rev.</text>
<text x="360.2" y="279.8">Date of issue</text>
<text x="396.3" y="279.8">Sheet</text>
</g>
</svg>
